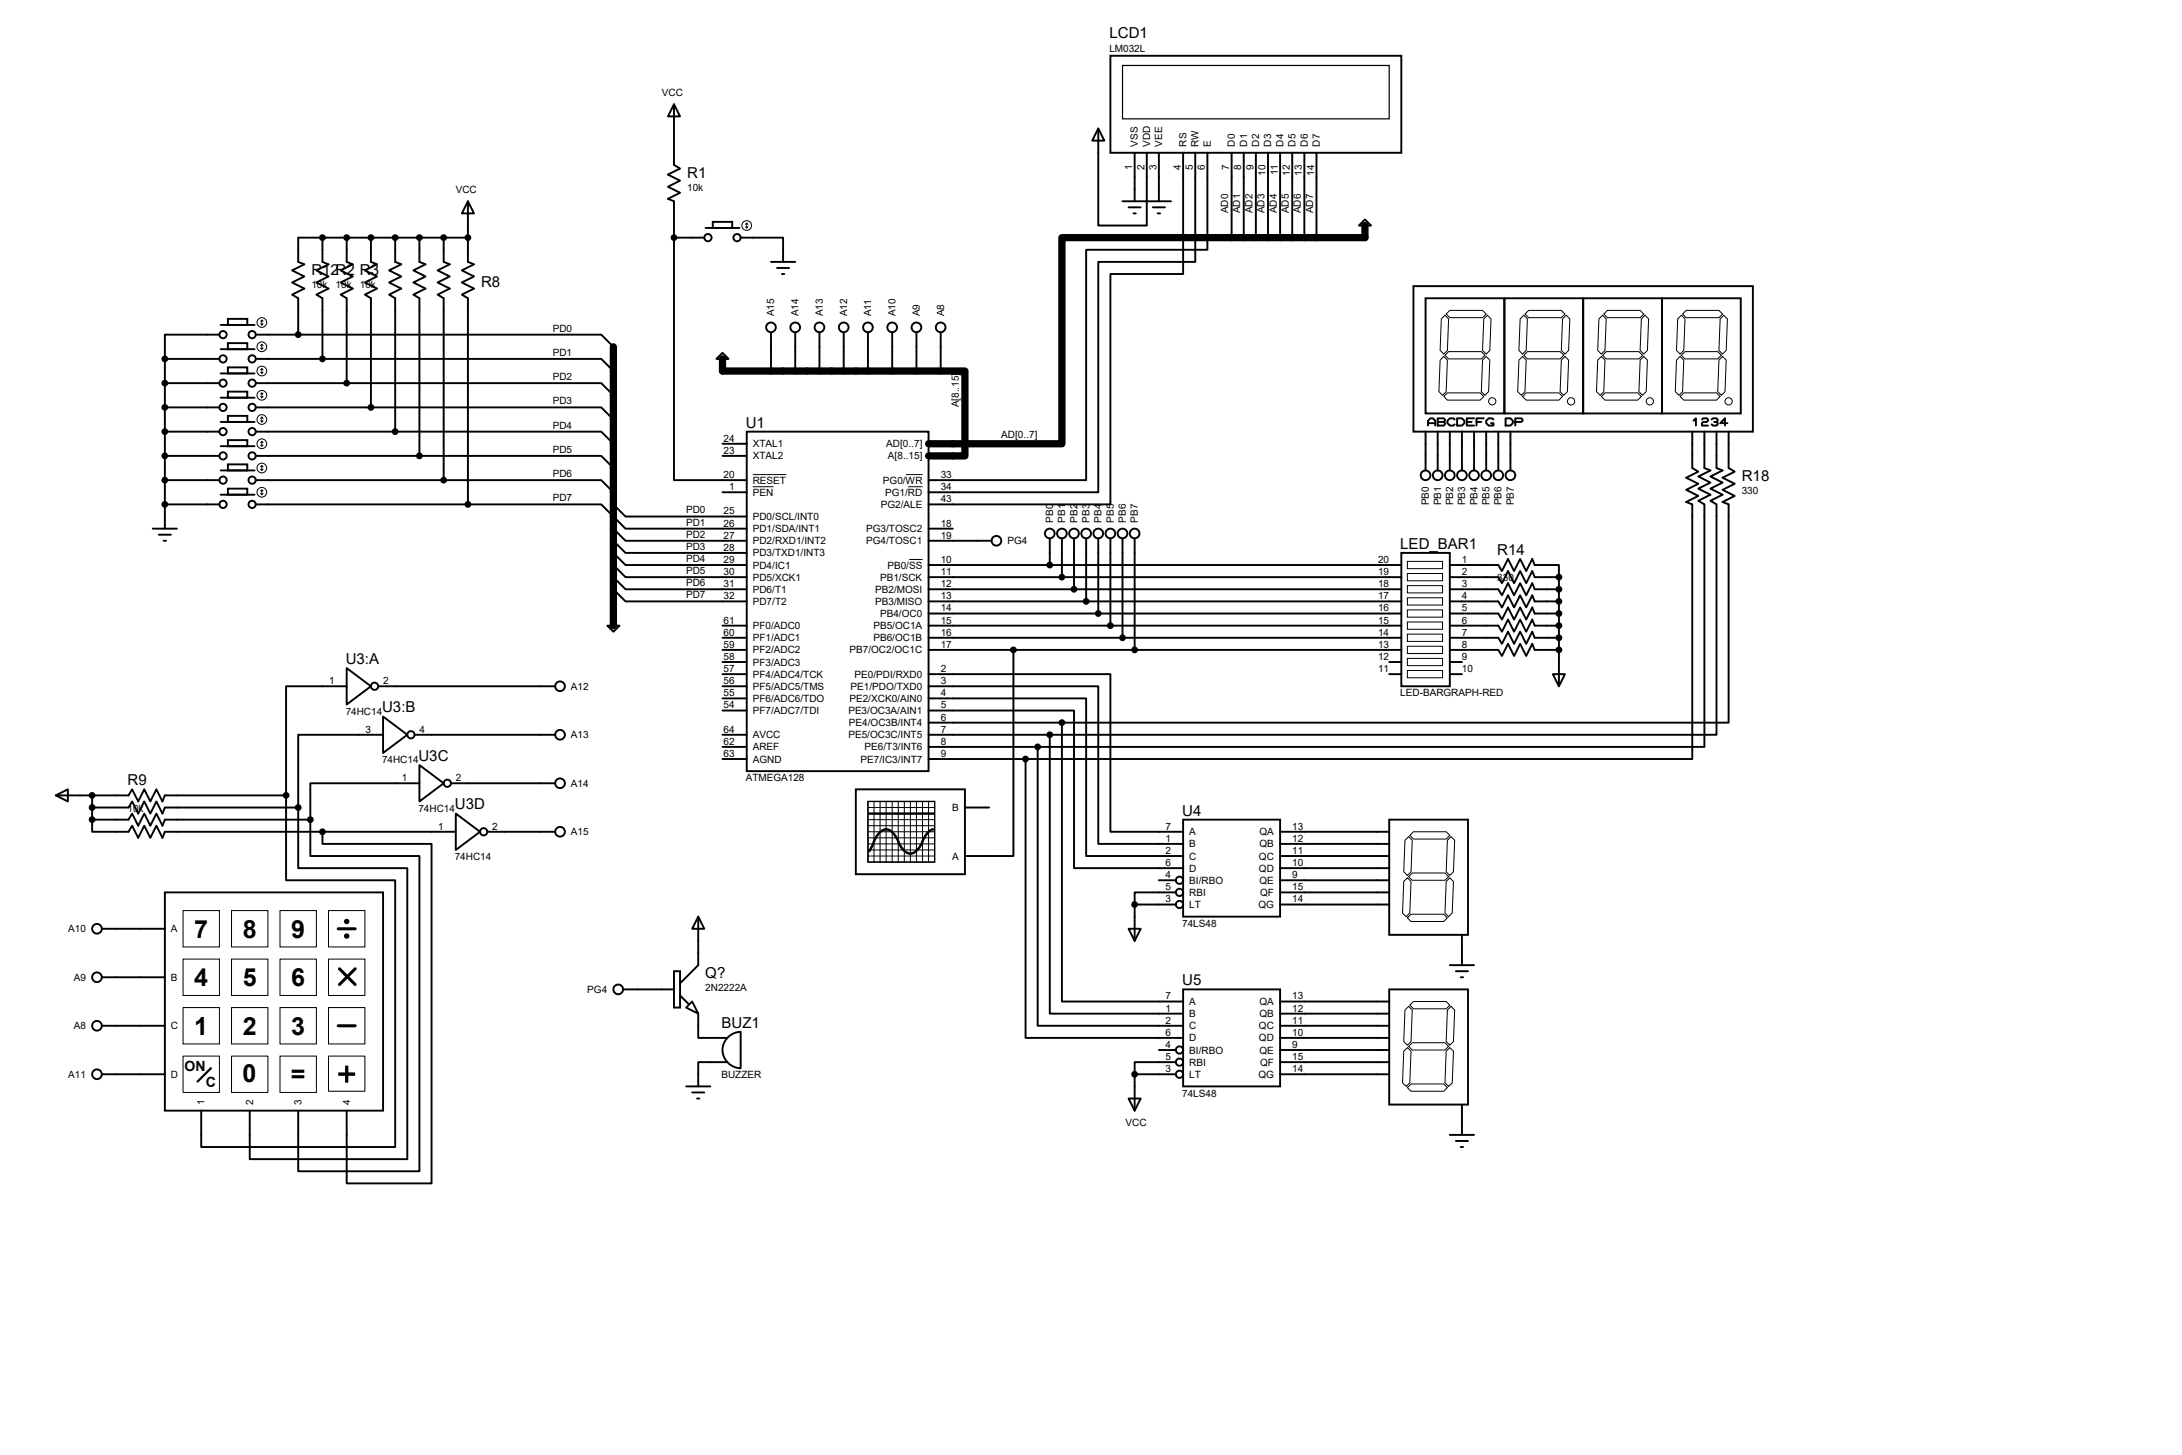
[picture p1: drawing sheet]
<svg xmlns="http://www.w3.org/2000/svg" width="457mm" height="305mm" viewBox="0 0 457 305" stroke-linecap="round" stroke-linejoin="round" font-family="sans-serif">
<path d="M286 47.2v2.6h-63.5v43.2h-27.9M128.5 72.6v58.5M151.4 75.2v2.5h50.8v17.8h-7.6" fill="none" stroke="#000" stroke-width="1.5"/>
<g fill="none" stroke="#000" stroke-width=".4">
<path d="M232.7 11.7h60.9v20.3h-60.9zM141.2 21.8l1.3 2.6h-2.5zM141.2 21.8v12.7l1.3 .8-2.5 1.3 2.5 1.2-2.5 1.3 2.5 1.3-2.5 1.3 1.2 .5v7.6M230.1 26.9v20.3h10.2v-15.2M230.1 26.9l1.3 2.6h-2.5zM237.7 32v10.2M242.8 32v10.2M247.9 32v25.4h-15.2v48.3h-38.1M250.4 32v22.9h-20.3v48.2h-35.5M253 32v20.3h-25.4v48.3h-33M258.1 32v17.8M260.6 32v17.8"/>
<path d="M263.1 32v17.8M265.7 32v17.8M268.2 32v17.8M270.8 32v17.8M273.3 32v17.8M275.8 32v17.8M67.6 49.8h-5.1v5.1l1.3 .5-2.6 1.2 2.6 1.3-2.6 1.3 2.6 1.3-2.6 1.2 1.3 .8v7.6M67.6 49.8h5M67.6 49.8v5.1l1.2 .5-2.5 1.2 2.5 1.3-2.5 1.3 2.5 1.3-2.5 1.2 1.3 .8v12.7M72.6 49.8v5.1l1.3 .5-2.5 1.2 2.5 1.3-2.5 1.3 2.5 1.3-2.5 1.2 1.2 .8v17.8M72.6 49.8h10.2M77.7 49.8v5.1l1.3 .5-2.5 1.2 2.5 1.3-2.5 1.3 2.5 1.3-2.5 1.2 1.2 .8v22.8"/>
<path d="M87.9 49.8v5.1l1.3 .5-2.6 1.2 2.6 1.3-2.6 1.3 2.6 1.3-2.6 1.2 1.3 .8v33M87.9 49.8h10.1M87.9 49.8h-5.1v5.1l1.3 .5-2.6 1.2 2.6 1.3-2.6 1.3 2.6 1.3-2.6 1.2 1.3 .8v27.9M93 49.8v5.1l1.2 .5-2.5 1.2 2.5 1.3-2.5 1.3 2.5 1.3-2.5 1.2 1.3 .8v38.1M98 42.2l1.3 2.5h-2.5zM98 42.2v12.7l1.3 .5-2.5 1.2 2.5 1.3-2.5 1.3 2.5 1.3-2.5 1.2 1.2 .8v43.2M141.2 49.8v50.8h15.3M147.6 49.8h-6.4M147.8 47.8h7.1M149.4 46.5h4v1.3h-4zM155.2 49.8h8.9v5.1M161.5 54.9h5.1"/>
<path d="M162.8 56.1h2.6M163.8 57.4h.5M236.5 43.4h2.5M237.5 44.7h.5M241.6 43.4h2.5M242.6 44.7h.5M245.4 42.2h-10.2M286 46l1.3 1.2h-2.6zM296.2 59.9h71.1v30.5h-71.1zM46 70.1h-11.5v5.1M46 75.2h-11.5v5.1M46.2 68.1h7.1"/>
<path d="M46.2 73.2h7.1M46.2 78.2h7.1M47.8 66.8h4v1.3h-4zM47.8 71.9h4v1.3h-4zM47.8 77h4v1.2h-4zM53.6 75.2h14M53.6 70.1h8.9M62.5 70.1h63.5l2.5 2.5M67.6 75.2h58.4l2.5 2.5M151.4 73.9l1.3 1.3h-2.6zM161.5 69.6v8.1M166.6 69.6v8.1"/>
<path d="M171.7 69.6v8.1M176.8 69.6v8.1M181.9 69.6v8.1M186.9 69.6v8.1M192 69.6v8.1M197.1 69.6v8.1M298.7 62.5h16.5v24.1h-16.5zM315.2 62.5h16.5v24.1h-16.5zM331.7 62.5h16.5v24.1h-16.5zM348.2 62.5h16.5v24.1h-16.5zM34.5 95.5h11.5M34.5 95.5v15.2"/>
<path d="M46 80.3h-11.5v5M46 85.3h-11.5v5.1M46 90.4h-11.5v5.1M46.2 88.4h7.1M46.2 83.3h7.1M46.2 93.5h7.1M46.2 98.6h7.1M47.8 82h4v1.3h-4zM47.8 87.1h4v1.3h-4zM47.8 92.2h4v1.3h-4zM47.8 97.3h4v1.3h-4zM53.6 95.5h34.3"/>
<path d="M53.6 85.3h24.1M53.6 90.4h29.2M53.6 80.3h19M72.6 80.3h53.4l2.5 2.5M77.7 85.3h48.3l2.5 2.6M82.8 90.4h43.2l2.5 2.6M87.9 95.5h38.1l2.5 2.5M151.4 95.5h5.1M151.4 93h5.1M156.5 90.4h38.1v71.1h-38.1zM298.7 90.4v8.2M299.2 89.2v-1.1l.5-.5h.5l.5 .5v1.1"/>
<path d="M299.2 88.6h1.5M301.2 87.6h1.3l.3 .3v.2l-.3 .3 .3 .2v.3l-.3 .3h-1.3zM301.2 88.4h1.3M301.2 90.4v8.2M303.8 90.4v8.2M304.8 87.9l-.3-.3h-.7l-.5 .5v.5l.5 .6h.7l.3-.3M305.3 87.6h1l.5 .5v.5l-.5 .6h-1zM306.3 90.4v8.2M307.3 88.4h1.1M308.9 87.6h-1.6v1.6h1.6M308.9 90.4v8.2M309.4 88.4h1"/>
<path d="M310.9 87.6h-1.5v1.6M311.4 90.4v8.2M312.9 87.9l-.2-.3h-.8l-.5 .5v.5l.5 .6h1v-.6h-.5M313.9 90.4v8.2M315.5 87.6h1l.5 .5v.5l-.5 .6h-1zM316.5 90.4v8.2M317.5 88.4h1.3l.2-.3v-.2l-.2-.3h-1.3v1.6M354.6 90.4v7.6l1.3 .8-2.6 1.3 2.6 1.2-2.6 1.3 2.6 1.3-2.6 1.3 1.3 .5v53.3h-139.7M354.8 88.1l.5-.5v1.6M356.6 87.9l.3-.3h.7l.3 .3v.2l-.3 .3h-.7l-.3 .2v.6h1.3M357.1 90.4v7.6l1.3 .6-2.5 1.2 2.5 1.3-2.5 1.3 2.5 1.2-2.5 1.3 1.2 .8v50.8h-139.7M358.6 87.9l.3-.3h.8l.2 .3v.2l-.2 .3 .2 .2v.3l-.2 .3h-.8l-.3-.3"/>
<path d="M359.2 88.4h.5M359.7 90.4v7.6l1.2 .6-2.5 1.2 2.5 1.3-2.5 1.3 2.5 1.2-2.5 1.3 1.3 .8v48.2h-139.7M362 88.6h-1.6l1-1v1.6M362.2 90.4v7.6l1.3 .8-2.6 1.3 2.6 1.2-2.6 1.3 2.6 1.3-2.6 1.3 1.3 .5v45.7h-139.7M32 110.7h5.1M33.3 112h2.5M34.3 113.3h.5M34.5 100.6h11.5M46 105.7h-11.5M46.2 103.6h7.1M47.8 102.4h4v1.2h-4zM53.6 105.7h44.4"/>
<path d="M53.6 100.6h39.4M93 100.6h33l2.5 2.5M98 105.7h28l5.1 5h25.4M128.5 105.7l2.6 2.5h25.4M128.5 110.7l2.6 2.6h25.4M128.5 113.3l2.6 2.5h25.4M128.5 115.8l2.6 2.6h25.4M128.5 118.4l2.6 2.5h25.4M151.4 103.1h5.1M194.6 113.3h13.2M194.6 118.4h99M194.6 110.7h5"/>
<path d="M220 112.8v5.6M222.5 112.8v8.1M225 112.8v10.6M227.6 112.8v13.2M230.1 112.8v15.7M232.7 112.8v18.3M235.2 112.8v20.8M237.7 112.8v23.3M293.6 115.8h10.2v28h-10.2zM303.8 118.4h10.1l.8 1.2 1.3-2.5 1.2 2.5 1.3-2.5 1.3 2.5 1.3-2.5 .5 1.3h5v2.5M72.6 140l5.1 3.8-5.1 3.8zM127.3 131.1h2.5l-1.3 1.2z"/>
<path d="M128.5 120.9l2.6 2.5h25.4M128.5 123.4l2.6 2.6h25.4M151.4 136.1h5.1M151.4 133.6h5.1M151.4 131.1h5.1M151.4 138.7h5.1M194.6 136.1h99M194.6 133.6h99M194.6 131.1h99M194.6 128.5h99M194.6 126h99M194.6 123.4h99"/>
<path d="M194.6 120.9h99M212.3 136.1v43.2h-10.1M291.1 138.7h2.5M303.8 120.9h10.1l.8 1.3 1.3-2.6 1.2 2.6 1.3-2.6 1.3 2.6 1.3-2.6 .5 1.3h5v2.5M303.8 123.4h10.1l.8 1.3 1.3-2.5 1.2 2.5 1.3-2.5 1.3 2.5 1.3-2.5 .5 1.2h5v2.6M303.8 126h10.1l.8 1.3 1.3-2.6 1.2 2.6 1.3-2.6 1.3 2.6 1.3-2.6 .5 1.3h5v2.5M303.8 128.5h10.1l.8 1.3 1.3-2.5 1.2 2.5 1.3-2.5 1.3 2.5 1.3-2.5 .5 1.2h5v2.6M303.8 131.1h10.1l.8 1.2 1.3-2.5 1.2 2.5 1.3-2.5 1.3 2.5 1.3-2.5 .5 1.3h5v2.5M303.8 133.6h10.1l.8 1.3 1.3-2.6 1.2 2.6 1.3-2.6 1.3 2.6 1.3-2.6 .5 1.3h5M303.8 136.1h10.1l.8 1.3 1.3-2.5 1.2 2.5 1.3-2.5 1.3 2.5 1.3-2.5 .5 1.2h5M303.8 138.7h2.5M326.6 133.6v10.2"/>
<path d="M72.6 143.8h-12.7v22.8M79.2 143.8h37.1M80.3 150.1l5 3.8-5 3.8zM80.3 153.9h-17.8v15.3M86.9 153.9h29.4M151.4 143.8h5.1M151.4 153.9h5.1M151.4 156.5h5.1M151.4 159h5.1M151.4 146.3h5.1M151.4 148.8h5.1M151.4 141.2h5.1"/>
<path d="M194.6 141.2h38.1v33h15.2M194.6 143.8h35.5v33h17.8M194.6 146.3h33v33h20.3M194.6 148.8h30.4v33.1h22.9M194.6 153.9h25.4M194.6 156.5h22.8M194.6 159h20.3M214.9 159v58.4h33M217.4 156.5v58.4h30.5M220 153.9v58.4h27.9M222.5 151.4h-27.9M222.5 151.4v58.4h25.4"/>
<path d="M291.1 141.2h2.5M303.8 141.2h2.5M325.4 141.2h2.5l-1.3 2.6zM11.7 166.6l2.5-1.2v2.5zM11.7 166.6h7.6v2.6M19.3 171.7v2.5h7.6l.8-1.2 1.3 2.5 1.2-2.5 1.3 2.5 1.3-2.5 1.2 2.5 .5-1.3h61M19.3 166.6h7.6l.8-1.2 1.3 2.5 1.2-2.5 1.3 2.5 1.3-2.5 1.2 2.5 .5-1.3h25.4M19.3 171.7h7.6l.8-1.3 1.3 2.6 1.2-2.6 1.3 2.6 1.3-2.6 1.2 2.6 .5-1.3h30.5M59.9 166.6v17.8h22.9v55.9h-40.6v-7.6M62.5 169.2v12.7h22.8v60.9h-33v-10.1M62.5 169.2h-28l-.5 1.2-1.2-2.5-1.3 2.5-1.3-2.5-1.2 2.5-1.3-2.5-.8 1.3h-7.6v2.5M65 171.7v7.6h22.9v66.1h-25.4v-12.7"/>
<path d="M67.6 174.2v2.6h22.8v71.1h-17.8v-15.2M87.9 160.3l5.1 3.8-5.1 3.8zM87.9 164.1h-22.9v7.6M94.5 164.1h21.8M95.5 170.4l5.1 3.8-5.1 3.9zM102.1 174.2h14.2M179.3 165.4h22.9v17.7h-22.9zM202.2 169.2h5.1M247.9 171.7h20.3v20.3h-20.3zM268.2 174.2h22.9M268.2 176.8h22.9M268.2 179.3h22.9"/>
<path d="M291.1 171.7h16.5v24.1h-16.5zM21.3 194.6h13.2M34.5 186.9h45.8v45.8h-45.8zM146.3 192l1.3 2.6h-2.6zM146.3 192v10.2l-3.8 3.8M236.5 194.6h2.5l-1.3 2.5zM237.7 189.5v7.6M242.8 184.4h3.6M246.4 186.9h-8.7v2.6M246.4 189.5h-8.7M268.2 181.9h22.9M268.2 184.4h22.9"/>
<path d="M268.2 186.9h22.9M268.2 189.5h22.9M306.3 195.8v6.4M21.3 214.9h13.2M21.3 204.7h13.2M130.6 207.3h10.6M141.2 203.5h1.3v7.6h-1.3zM142.5 208.5l1.8 1.8M143.8 211.1l1.2-1.3 1.3 2.5zM146.3 212.3v5.1h6.1M152.5 217.3a3.8 3.8 0 0 1 2.7-1.1v7.6a3.8 3.8 0 0 1-3.5-2.4 3.8 3.8 0 0 1 .8-4.1zM242.8 220h3.6"/>
<path d="M247.9 207.3h20.3v20.3h-20.3zM268.2 209.8h22.9M268.2 212.3h22.9M268.2 214.9h22.9M268.2 217.4h22.9M268.2 220h22.9M291.1 207.3h16.5v24.1h-16.5zM303.8 202.2h5.1M305.1 203.5h2.5M306.1 204.7h.5M21.3 225h13.2M143.8 227.6h5"/>
<path d="M145 228.9h2.6M146 230.1h.6M152.4 222.5h-6.1v5.1M236.5 230.1h2.5l-1.3 2.6zM237.7 225v7.7M246.4 222.5h-8.7v2.5M246.4 225h-8.7M268.2 222.5h22.9M268.2 225h22.9M303.8 237.7h5.1M305.1 239h2.5M306.3 231.4v6.3"/>
<path d="M306.1 240.3h.5"/>
<circle cx="148.3" cy="49.8" r=".76"/>
<circle cx="154.4" cy="49.8" r=".76"/>
<circle cx="46.7" cy="70.1" r=".76"/>
<circle cx="46.7" cy="75.2" r=".76"/>
<circle cx="52.8" cy="75.2" r=".76"/>
<circle cx="52.8" cy="70.1" r=".76"/>
<circle cx="161.5" cy="68.6" r="1.02"/>
<circle cx="166.6" cy="68.6" r="1.02"/>
<circle cx="171.7" cy="68.6" r="1.02"/>
<circle cx="176.8" cy="68.6" r="1.02"/>
<circle cx="181.9" cy="68.6" r="1.02"/>
<circle cx="186.9" cy="68.6" r="1.02"/>
<circle cx="192" cy="68.6" r="1.02"/>
<circle cx="197.1" cy="68.6" r="1.02"/>
<circle cx="46.7" cy="80.3" r=".76"/>
<circle cx="46.7" cy="90.4" r=".76"/>
<circle cx="46.7" cy="85.3" r=".76"/>
<circle cx="46.7" cy="95.5" r=".76"/>
<circle cx="52.8" cy="80.3" r=".76"/>
<circle cx="52.8" cy="90.4" r=".76"/>
<circle cx="52.8" cy="95.5" r=".76"/>
<circle cx="52.8" cy="85.3" r=".76"/>
<circle cx="298.7" cy="99.6" r="1.02"/>
<circle cx="301.2" cy="99.6" r="1.02"/>
<circle cx="303.8" cy="99.6" r="1.02"/>
<circle cx="306.3" cy="99.6" r="1.02"/>
<circle cx="308.9" cy="99.6" r="1.02"/>
<circle cx="311.4" cy="99.6" r="1.02"/>
<circle cx="313.9" cy="99.6" r="1.02"/>
<circle cx="316.5" cy="99.6" r="1.02"/>
<circle cx="46.7" cy="105.7" r=".76"/>
<circle cx="46.7" cy="100.6" r=".76"/>
<circle cx="52.8" cy="100.6" r=".76"/>
<circle cx="52.8" cy="105.7" r=".76"/>
<circle cx="208.8" cy="113.3" r="1.02"/>
<circle cx="220" cy="111.8" r="1.02"/>
<circle cx="222.5" cy="111.8" r="1.02"/>
<circle cx="225" cy="111.8" r="1.02"/>
<circle cx="227.6" cy="111.8" r="1.02"/>
<circle cx="230.1" cy="111.8" r="1.02"/>
<circle cx="232.7" cy="111.8" r="1.02"/>
<circle cx="235.2" cy="111.8" r="1.02"/>
<circle cx="237.7" cy="111.8" r="1.02"/>
<circle cx="78.5" cy="143.8" r=".76"/>
<circle cx="86.1" cy="153.9" r=".76"/>
<circle cx="117.3" cy="153.9" r="1.02"/>
<circle cx="117.3" cy="143.8" r="1.02"/>
<circle cx="93.7" cy="164.1" r=".76"/>
<circle cx="101.3" cy="174.2" r=".76"/>
<circle cx="117.3" cy="174.2" r="1.02"/>
<circle cx="117.3" cy="164.1" r="1.02"/>
<circle cx="20.3" cy="194.6" r="1.02"/>
<circle cx="247.1" cy="189.5" r=".76"/>
<circle cx="247.1" cy="184.4" r=".76"/>
<circle cx="247.1" cy="186.9" r=".76"/>
<circle cx="20.3" cy="204.7" r="1.02"/>
<circle cx="20.3" cy="214.9" r="1.02"/>
<circle cx="129.5" cy="207.3" r="1.02"/>
<circle cx="247.1" cy="220" r=".76"/>
<circle cx="20.3" cy="225" r="1.02"/>
<circle cx="247.1" cy="222.5" r=".76"/>
<circle cx="247.1" cy="225" r=".76"/>
</g>
<g fill="none" stroke="#000" stroke-width=".21">
<path d="M156.2 47l.3-.3 .2 .3M156.2 47.5l.3 .3M156.5 46.7v1.1M156.7 47.5l-.2 .3M54.6 67.3l.3-.2 .2 .2M54.6 72.4l.3-.3 .2 .3M54.6 77.5l.3-.3 .2 .3M54.6 67.8l.3 .3M54.6 72.9l.3 .3M54.6 78l.3 .2M54.9 67.1v1M54.9 72.1v1.1"/>
<path d="M54.9 77.2v1M55.1 67.8l-.2 .3M55.1 72.9l-.2 .3M55.1 78l-.2 .2M301.8 75.4l.7-.7 .8 .7-.3 6.6-.7 .8-.8-.8zM302 66.8l.8-.8 .7 .8-.2 6.6-.8 .8-.7-.8zM302.8 74.4l.7-.7h6.9l.8 .7-.8 .8h-6.9zM303 65.8l.8-.8h6.8l.8 .8-.8 .7h-6.8zM310.6 75.4l.8-.7 .8 .7-.3 6.6-.7 .8-.8-.8zM310.9 66.8l.8-.8 .7 .8-.2 6.6-.8 .8-.8-.8zM318.3 75.4l.7-.7 .8 .7-.3 6.6-.7 .8-.8-.8zM318.5 66.8l.8-.8 .7 .8-.2 6.6-.8 .8-.7-.8z"/>
<path d="M319.3 74.4l.7-.7h6.9l.8 .7-.8 .8h-6.9zM319.5 65.8l.8-.8h6.9l.7 .8-.7 .7h-6.9zM327.2 75.4l.7-.7 .8 .7-.3 6.6-.7 .8-.8-.8zM327.4 66.8l.8-.8 .7 .8-.2 6.6-.8 .8-.7-.8zM334.8 75.4l.7-.7 .8 .7-.3 6.6-.7 .8-.8-.8zM335 66.8l.8-.8 .8 .8-.3 6.6-.8 .8-.7-.8zM335.8 74.4l.8-.7h6.8l.8 .7-.8 .8h-6.8zM336 65.8l.8-.8h6.9l.7 .8-.7 .7h-6.9zM343.7 75.4l.7-.7 .8 .7-.3 6.6-.7 .8-.8-.8zM343.9 66.8l.8-.8 .7 .8-.2 6.6-.8 .8-.7-.8zM351.3 75.4l.7-.7 .8 .7-.2 6.6-.8 .8-.8-.8zM351.5 66.8l.8-.8 .8 .8-.3 6.6-.8 .8-.7-.8z"/>
<path d="M352.3 74.4l.8-.7h6.8l.8 .7-.8 .8h-6.8zM352.6 65.8l.7-.8h6.9l.7 .8-.7 .7h-6.9zM360.2 75.4l.7-.7 .8 .7-.3 6.6-.7 .8-.8-.8zM360.4 66.8l.8-.8 .7 .8-.2 6.6-.8 .8-.7-.8zM54.6 82.5l.3-.2 .2 .2M54.6 87.6l.3-.2 .2 .2M54.6 92.7l.3-.2 .2 .2M54.6 97.8l.3-.3 .2 .3M54.6 83.1l.3 .2M54.6 88.1l.3 .3M54.6 93.2l.3 .3M54.6 98.3l.3 .3"/>
<path d="M54.9 82.3v1M54.9 87.4v1M54.9 92.5v1M54.9 97.5v1.1M55.1 83.1l-.2 .2M55.1 88.1l-.2 .3M55.1 93.2l-.2 .3M55.1 98.3l-.2 .3M157.7 99.4h7.1M189.8 99.4h3.5M302.5 83.1l.8-.8h6.8l.8 .8-.8 .7h-6.8zM319 83.1l.8-.8h6.8l.8 .8-.8 .7h-6.8z"/>
<path d="M335.5 83.1l.8-.8h6.9l.7 .8-.7 .7h-6.9zM352 83.1l.8-.8h6.9l.7 .8-.7 .7h-6.9zM54.6 102.9l.3-.3 .2 .3M54.6 103.4l.3 .2M54.9 102.6v1M55.1 103.4l-.2 .2M157.7 102h4.4M190.3 102h3M190.5 117.2h2.8M294.9 117.6h7.4v1.5h-7.4zM294.9 120.1h7.4v1.6h-7.4zM294.9 122.7h7.4v1.5h-7.4z"/>
<path d="M294.9 125.2h7.4v1.5h-7.4zM294.9 127.8h7.4v1.5h-7.4zM294.9 130.3h7.4v1.5h-7.4zM294.9 132.8h7.4v1.6h-7.4zM294.9 135.4h7.4v1.5h-7.4zM294.9 137.9h7.4v1.5h-7.4zM294.9 140.5h7.4v1.5h-7.4zM181.9 179.3h13.9M181.9 178.1h13.9M181.9 176.8h13.9M181.9 175.5h13.9M181.9 174.2h13.9"/>
<path d="M181.9 173h13.9M181.9 171.7h13.9M181.9 170.4h13.9M181.9 169.2h13.9M183.2 167.9l-.1 12.7M184.4 167.9v12.7M185.7 167.9v12.7M187 167.9l-.1 12.7M188.2 167.9v12.7M189.5 167.9v12.7M190.8 167.9v12.7M192 167.9v12.7"/>
<path d="M193.3 167.9v12.7M194.6 167.9v12.7M294.4 176l.7-.7 .8 .7-.2 6.6-.8 .8-.8-.8zM295.4 175l.8-.8h6.8l.8 .8-.8 .8h-6.8zM303.3 176l.7-.7 .8 .7-.3 6.6-.7 .8-.8-.8zM38.4 190.8h7.6v7.6h-7.6zM48.5 190.8h7.6v7.6h-7.6zM58.7 190.8h7.6v7.6h-7.6zM68.8 190.8h7.7v7.6h-7.7zM294.1 184.7l.8-.8 .8 .8-.3 6.6-.8 .7-.7-.7zM294.9 192.3l.8-.8h6.8l.8 .8-.8 .7h-6.8zM295.1 183.6l.8-.7h6.9l.7 .7-.7 .8h-6.9z"/>
<path d="M303 184.7l.8-.8 .7 .8-.2 6.6-.8 .7-.7-.7zM38.4 200.9h7.6v7.6h-7.6zM38.4 211.1h7.6v7.6h-7.6zM48.5 200.9h7.6v7.6h-7.6zM48.5 211.1h7.6v7.6h-7.6zM58.7 200.9h7.6v7.6h-7.6zM58.7 211.1h7.6v7.6h-7.6zM68.8 200.9h7.7v7.6h-7.7zM68.8 211.1h7.7v7.6h-7.7zM294.4 211.6l.7-.8 .8 .8-.2 6.6-.8 .7-.8-.7zM295.1 219.2l.8-.8h6.9l.7 .8-.7 .8h-6.9zM295.4 210.6l.8-.8h6.8l.8 .8-.8 .7h-6.8z"/>
<path d="M303.3 211.6l.7-.8 .8 .8-.3 6.6-.7 .7-.8-.7zM38.4 221.2h7.6v7.7h-7.6zM48.5 221.2h7.6v7.7h-7.6zM58.7 221.2h7.6v7.7h-7.6zM68.8 221.2h7.7v7.4h-7.7zM294.1 220.2l.8-.7 .8 .7-.3 6.6-.8 .8-.7-.8zM294.9 227.8l.8-.7h6.8l.8 .7-.8 .8h-6.8zM303 220.2l.8-.7 .7 .7-.2 6.6-.8 .8-.7-.8z"/>
<circle cx="156.5" cy="47.2" r="1.02"/>
<circle cx="54.9" cy="77.7" r="1.02"/>
<circle cx="54.9" cy="72.6" r="1.02"/>
<circle cx="54.9" cy="67.6" r="1.02"/>
<circle cx="54.9" cy="87.9" r="1.02"/>
<circle cx="54.9" cy="93" r="1.02"/>
<circle cx="54.9" cy="98" r="1.02"/>
<circle cx="54.9" cy="82.8" r="1.02"/>
<circle cx="312.7" cy="84.1" r=".76"/>
<circle cx="329.2" cy="84.1" r=".76"/>
<circle cx="345.7" cy="84.1" r=".76"/>
<circle cx="362.2" cy="84.1" r=".76"/>
<circle cx="54.9" cy="103.1" r="1.02"/>
</g>
<path d="M235.2 13.7h55.9v11.2h-55.9zM181.9 167.9h13.9v12.7h-13.9z" fill="none" stroke="#000" stroke-width=".25"/>
<g fill="none" stroke="#000" stroke-width=".63">
<path d="M70.9 194.6h3.5M70.9 214.9h3.5M71.1 202.9l3.3 3.3M74.4 202.9l-3.3 3.3"/>
<circle cx="72.6" cy="196.1" r=".25"/>
<circle cx="72.6" cy="193" r=".25"/>
</g>
<path d="M70.9 224.7h1.4v-1.4h.7v1.4h1.4v.6h-1.4v1.5h-.7v-1.5h-1.4z" fill="#000"/>
<path d="M44.2 223.8l-2.8 2.8" fill="none" stroke="#000" stroke-width=".47"/>
<g fill="#000" stroke="#000" stroke-width=".4">
<circle cx="67.6" cy="49.8" r=".51"/>
<circle cx="72.6" cy="49.8" r=".51"/>
<circle cx="77.7" cy="49.8" r=".51"/>
<circle cx="82.8" cy="49.8" r=".51"/>
<circle cx="87.9" cy="49.8" r=".51"/>
<circle cx="93" cy="49.8" r=".51"/>
<circle cx="98" cy="49.8" r=".51"/>
<circle cx="141.2" cy="49.8" r=".51"/>
<circle cx="34.5" cy="75.2" r=".51"/>
<circle cx="62.5" cy="70.1" r=".51"/>
<circle cx="67.6" cy="75.2" r=".51"/>
<circle cx="34.5" cy="85.3" r=".51"/>
<circle cx="34.5" cy="90.4" r=".51"/>
<circle cx="34.5" cy="95.5" r=".51"/>
<circle cx="34.5" cy="80.3" r=".51"/>
<circle cx="72.6" cy="80.3" r=".51"/>
<circle cx="77.7" cy="85.3" r=".51"/>
<circle cx="82.8" cy="90.4" r=".51"/>
<circle cx="87.9" cy="95.5" r=".51"/>
<circle cx="34.5" cy="100.6" r=".51"/>
<circle cx="34.5" cy="105.7" r=".51"/>
<circle cx="93" cy="100.6" r=".51"/>
<circle cx="98" cy="105.7" r=".51"/>
<circle cx="220" cy="118.4" r=".51"/>
<circle cx="212.3" cy="136.1" r=".51"/>
<circle cx="222.5" cy="120.9" r=".51"/>
<circle cx="225" cy="123.4" r=".51"/>
<circle cx="227.6" cy="126" r=".51"/>
<circle cx="230.1" cy="128.5" r=".51"/>
<circle cx="232.7" cy="131.1" r=".51"/>
<circle cx="235.2" cy="133.6" r=".51"/>
<circle cx="237.7" cy="136.1" r=".51"/>
<circle cx="326.6" cy="123.4" r=".51"/>
<circle cx="326.6" cy="128.5" r=".51"/>
<circle cx="326.6" cy="120.9" r=".51"/>
<circle cx="326.6" cy="126" r=".51"/>
<circle cx="326.6" cy="133.6" r=".51"/>
<circle cx="326.6" cy="131.1" r=".51"/>
<circle cx="326.6" cy="136.1" r=".51"/>
<circle cx="214.9" cy="159" r=".51"/>
<circle cx="217.4" cy="156.5" r=".51"/>
<circle cx="220" cy="153.9" r=".51"/>
<circle cx="222.5" cy="151.4" r=".51"/>
<circle cx="19.3" cy="166.6" r=".51"/>
<circle cx="19.3" cy="169.2" r=".51"/>
<circle cx="19.3" cy="171.7" r=".51"/>
<circle cx="59.9" cy="166.6" r=".51"/>
<circle cx="62.5" cy="169.2" r=".51"/>
<circle cx="65" cy="171.7" r=".51"/>
<circle cx="67.6" cy="174.2" r=".51"/>
<circle cx="237.7" cy="189.5" r=".51"/>
<circle cx="237.7" cy="225" r=".51"/>
</g>
<path d="M182.1 170.4h13.5M195.6 173.7a4.1 4.1 0 0 0-2.5 3l-.2 .4a2.44 2.44 0 0 1-2.7 1.6 5.9 5.9 0 0 1-2.4-3.3 2.44 2.44 0 0 0-2.7-1.6 5.6 5.6 0 0 0-2.4 3.4l-.6 1.1" fill="none" stroke="#000" stroke-width=".51"/>
<g font-size="5.2">
<text x="40.7" y="196.5">7</text>
<text x="50.9" y="196.5">8</text>
<text x="61" y="196.5">9</text>
<text x="40.7" y="206.7">4</text>
<text x="50.9" y="206.7">5</text>
<text x="61" y="206.7">6</text>
<text x="40.7" y="216.8">1</text>
<text x="50.9" y="216.8">2</text>
<text x="61" y="216.8">3</text>
<text x="50.8" y="226.6">0</text>
<text x="60.9" y="227">=</text>
</g>
<g font-size="3.2">
<text x="232.5" y="8">LCD1</text>
<text x="144" y="37.2">R1</text>
<text x="65.2" y="57.5">R12R2 R3</text>
<text x="100.8" y="60">R8</text>
<text x="156.3" y="89.6">U1</text>
<text x="365" y="100.7">R18</text>
<text x="293.4" y="115">LED_BAR1</text>
<text x="313.7" y="116.2">R14</text>
<text x="72.4" y="139.1">U3:A</text>
<text x="80.1" y="149.2">U3:B</text>
<text x="87.7" y="159.4">U3C</text>
<text x="26.7" y="164.5">R9</text>
<text x="95.3" y="169.6">U3D</text>
<text x="247.7" y="170.8">U4</text>
<text x="147.8" y="204.8">Q?</text>
<text x="247.7" y="206.4">U5</text>
<text x="151.2" y="215.3">BUZ1</text>
</g>
<g font-size="2.9">
<text x="38.7" y="224.4">ON</text>
<text x="43.1" y="227.7">C</text>
</g>
<g font-size="2.1">
<text x="232.5" y="10.8">LM032L</text>
<text x="138.7" y="20">VCC</text>
<text x="237.2" y="35.7" transform="rotate(-90 237.2 35.7)">1</text>
<text x="238.4" y="30.7" transform="rotate(-90 238.4 30.7)">VSS</text>
<text x="239.8" y="35.7" transform="rotate(-90 239.8 35.7)">2</text>
<text x="241" y="30.7" transform="rotate(-90 241 30.7)">VDD</text>
<text x="242.3" y="35.7" transform="rotate(-90 242.3 35.7)">3</text>
<text x="243.5" y="30.7" transform="rotate(-90 243.5 30.7)">VEE</text>
<text x="247.4" y="35.7" transform="rotate(-90 247.4 35.7)">4</text>
<text x="248.6" y="30.7" transform="rotate(-90 248.6 30.7)">RS</text>
<text x="249.9" y="35.7" transform="rotate(-90 249.9 35.7)">5</text>
<text x="251.1" y="30.7" transform="rotate(-90 251.1 30.7)">RW</text>
<text x="252.5" y="35.7" transform="rotate(-90 252.5 35.7)">6</text>
<text x="253.7" y="30.7" transform="rotate(-90 253.7 30.7)">E</text>
<text x="257.6" y="35.7" transform="rotate(-90 257.6 35.7)">7</text>
<text x="258.8" y="30.7" transform="rotate(-90 258.8 30.7)">D0</text>
<text x="260.1" y="35.7" transform="rotate(-90 260.1 35.7)">8</text>
<text x="261.3" y="30.7" transform="rotate(-90 261.3 30.7)">D1</text>
<text x="262.6" y="35.7" transform="rotate(-90 262.6 35.7)">9</text>
<text x="263.8" y="30.7" transform="rotate(-90 263.8 30.7)">D2</text>
<text x="266.4" y="30.7" transform="rotate(-90 266.4 30.7)">D3</text>
<text x="268.9" y="30.7" transform="rotate(-90 268.9 30.7)">D4</text>
<text x="271.5" y="30.7" transform="rotate(-90 271.5 30.7)">D5</text>
<text x="274" y="30.7" transform="rotate(-90 274 30.7)">D6</text>
<text x="276.5" y="30.7" transform="rotate(-90 276.5 30.7)">D7</text>
<text x="95.5" y="40.4">VCC</text>
<text x="144" y="40">10k</text>
<text x="265.2" y="36.9" transform="rotate(-90 265.2 36.9)">10</text>
<text x="267.7" y="36.7" transform="rotate(-90 267.7 36.7)">11</text>
<text x="270.3" y="36.9" transform="rotate(-90 270.3 36.9)">12</text>
<text x="272.8" y="36.9" transform="rotate(-90 272.8 36.9)">13</text>
<text x="275.3" y="36.9" transform="rotate(-90 275.3 36.9)">14</text>
<text x="257.3" y="44.7" transform="rotate(-90 257.3 44.7)">AD0</text>
<text x="259.9" y="44.7" transform="rotate(-90 259.9 44.7)">AD1</text>
<text x="262.4" y="44.7" transform="rotate(-90 262.4 44.7)">AD2</text>
<text x="265" y="44.7" transform="rotate(-90 265 44.7)">AD3</text>
<text x="267.5" y="44.7" transform="rotate(-90 267.5 44.7)">AD4</text>
<text x="270" y="44.7" transform="rotate(-90 270 44.7)">AD5</text>
<text x="272.6" y="44.7" transform="rotate(-90 272.6 44.7)">AD6</text>
<text x="275.1" y="44.7" transform="rotate(-90 275.1 44.7)">AD7</text>
<text x="65.2" y="60.4">10k</text>
<text x="70.3" y="60.4">10k</text>
<text x="75.4" y="60.4">10k</text>
<text x="115.8" y="69.4">PD0</text>
<text x="162.2" y="66.3" transform="rotate(-90 162.2 66.3)">A15</text>
<text x="167.3" y="66.3" transform="rotate(-90 167.3 66.3)">A14</text>
<text x="172.4" y="66.3" transform="rotate(-90 172.4 66.3)">A13</text>
<text x="177.5" y="66.3" transform="rotate(-90 177.5 66.3)">A12</text>
<text x="182.6" y="66.3" transform="rotate(-90 182.6 66.3)">A11</text>
<text x="187.6" y="66.3" transform="rotate(-90 187.6 66.3)">A10</text>
<text x="192.7" y="66.3" transform="rotate(-90 192.7 66.3)">A9</text>
<text x="197.8" y="66.3" transform="rotate(-90 197.8 66.3)">A8</text>
<text x="115.8" y="74.5">PD1</text>
<text x="115.8" y="79.6">PD2</text>
<text x="115.8" y="84.7">PD3</text>
<text x="115.8" y="89.8">PD4</text>
<text x="200.9" y="85.3" transform="rotate(-90 200.9 85.3)">A[8..15]</text>
<text x="115.8" y="94.8">PD5</text>
<text x="151.6" y="92.5">24</text>
<text x="151.6" y="95.1">23</text>
<text x="157.7" y="93.7">XTAL1</text>
<text x="185.7" y="93.7">AD[0..7]</text>
<text x="209.8" y="91.8">AD[0..7]</text>
<text x="115.8" y="99.9">PD6</text>
<text x="151.6" y="100.1">20</text>
<text x="157.7" y="96.2">XTAL2</text>
<text x="157.7" y="101.3">RESET</text>
<text x="185" y="101.3">PG0/WR</text>
<text x="186.1" y="96.2">A[8..15]</text>
<text x="197.1" y="100.1">33</text>
<text x="115.8" y="105">PD7</text>
<text x="143.8" y="107.5">PD0</text>
<text x="151.6" y="107.8">25</text>
<text x="152.8" y="102.7">1</text>
<text x="157.7" y="103.9">PEN</text>
<text x="184.5" y="106.4">PG2/ALE</text>
<text x="185.5" y="103.9">PG1/RD</text>
<text x="197.1" y="102.7">34</text>
<text x="197.1" y="105.2">43</text>
<text x="299.4" y="105.8" transform="rotate(-90 299.4 105.8)">PB0</text>
<text x="301.9" y="105.8" transform="rotate(-90 301.9 105.8)">PB1</text>
<text x="304.5" y="105.8" transform="rotate(-90 304.5 105.8)">PB2</text>
<text x="307" y="105.8" transform="rotate(-90 307 105.8)">PB3</text>
<text x="309.6" y="105.8" transform="rotate(-90 309.6 105.8)">PB4</text>
<text x="312.1" y="105.8" transform="rotate(-90 312.1 105.8)">PB5</text>
<text x="314.6" y="105.8" transform="rotate(-90 314.6 105.8)">PB6</text>
<text x="317.2" y="105.8" transform="rotate(-90 317.2 105.8)">PB7</text>
<text x="365" y="103.5">330</text>
<text x="143.8" y="110.1">PD1</text>
<text x="143.8" y="112.6">PD2</text>
<text x="151.6" y="110.3">26</text>
<text x="151.6" y="112.8">27</text>
<text x="157.7" y="108.9">PD0/SCL/INT0</text>
<text x="157.7" y="111.5">PD1/SDA/INT1</text>
<text x="181.5" y="111.5">PG3/TOSC2</text>
<text x="197.1" y="112.8">19</text>
<text x="197.1" y="110.3">18</text>
<text x="220.7" y="109.5" transform="rotate(-90 220.7 109.5)">PB0</text>
<text x="223.2" y="109.5" transform="rotate(-90 223.2 109.5)">PB1</text>
<text x="225.7" y="109.5" transform="rotate(-90 225.7 109.5)">PB2</text>
<text x="228.3" y="109.5" transform="rotate(-90 228.3 109.5)">PB3</text>
<text x="230.8" y="109.5" transform="rotate(-90 230.8 109.5)">PB4</text>
<text x="233.4" y="109.5" transform="rotate(-90 233.4 109.5)">PB5</text>
<text x="235.9" y="109.5" transform="rotate(-90 235.9 109.5)">PB6</text>
<text x="238.4" y="109.5" transform="rotate(-90 238.4 109.5)">PB7</text>
<text x="143.8" y="115.2">PD3</text>
<text x="143.8" y="117.7">PD4</text>
<text x="151.6" y="115.4">28</text>
<text x="151.6" y="117.9">29</text>
<text x="157.7" y="114">PD2/RXD1/INT2</text>
<text x="157.7" y="116.6">PD3/TXD1/INT3</text>
<text x="157.7" y="119.1">PD4/IC1</text>
<text x="181.5" y="114">PG4/TOSC1</text>
<text x="185.9" y="119.1">PB0/SS</text>
<text x="197.1" y="117.9">10</text>
<text x="211.1" y="114">PG4</text>
<text x="288.8" y="117.9">20</text>
<text x="306.3" y="117.9">1</text>
<text x="143.8" y="120.2">PD5</text>
<text x="143.8" y="122.8">PD6</text>
<text x="143.8" y="125.3">PD7</text>
<text x="151.6" y="120.5">30</text>
<text x="151.6" y="123">31</text>
<text x="151.6" y="125.5">32</text>
<text x="157.7" y="121.6">PD5/XCK1</text>
<text x="157.7" y="124.2">PD6/T1</text>
<text x="183.4" y="124.2">PB2/MOSI</text>
<text x="184.4" y="121.6">PB1/SCK</text>
<text x="197.1" y="120.5">11</text>
<text x="197.1" y="123">12</text>
<text x="197.1" y="125.5">13</text>
<text x="288.8" y="120.5">19</text>
<text x="288.8" y="123">18</text>
<text x="288.8" y="125.5">17</text>
<text x="306.3" y="120.5">2</text>
<text x="306.3" y="123">3</text>
<text x="306.3" y="125.5">4</text>
<text x="313.7" y="121.8">330</text>
<text x="151.6" y="130.6">61</text>
<text x="157.7" y="126.7">PD7/T2</text>
<text x="157.7" y="131.8">PF0/ADC0</text>
<text x="183" y="131.8">PB5/OC1A</text>
<text x="183.4" y="126.7">PB3/MISO</text>
<text x="184.4" y="129.3">PB4/OC0</text>
<text x="197.1" y="128.1">14</text>
<text x="197.1" y="130.6">15</text>
<text x="288.8" y="128.1">16</text>
<text x="288.8" y="130.6">15</text>
<text x="306.3" y="128.1">5</text>
<text x="306.3" y="130.6">6</text>
<text x="151.6" y="133.2">60</text>
<text x="151.6" y="135.7">59</text>
<text x="157.7" y="134.3">PF1/ADC1</text>
<text x="157.7" y="136.9">PF2/ADC2</text>
<text x="178" y="136.9">PB7/OC2/OC1C</text>
<text x="183" y="134.3">PB6/OC1B</text>
<text x="197.1" y="135.7">17</text>
<text x="197.1" y="133.2">16</text>
<text x="288.8" y="133.2">14</text>
<text x="288.8" y="135.7">13</text>
<text x="306.3" y="133.2">7</text>
<text x="306.3" y="135.7">8</text>
<text x="68.9" y="143.3">1</text>
<text x="80.3" y="143.3">2</text>
<text x="151.6" y="138.2">58</text>
<text x="151.6" y="140.8">57</text>
<text x="151.6" y="143.3">56</text>
<text x="157.7" y="139.4">PF3/ADC3</text>
<text x="157.7" y="142">PF4/ADC4/TCK</text>
<text x="179" y="142">PE0/PDI/RXD0</text>
<text x="197.1" y="143.3">3</text>
<text x="197.1" y="140.8">2</text>
<text x="288.8" y="138.2">12</text>
<text x="288.8" y="140.8">11</text>
<text x="306.3" y="138.2">9</text>
<text x="306.3" y="140.8">10</text>
<text x="72.4" y="149.7">74HC14</text>
<text x="119.6" y="144.5">A12</text>
<text x="151.6" y="145.9">55</text>
<text x="151.6" y="148.4">54</text>
<text x="157.7" y="144.5">PF5/ADC5/TMS</text>
<text x="157.7" y="147">PF6/ADC6/TDO</text>
<text x="157.7" y="149.6">PF7/ADC7/TDI</text>
<text x="177.8" y="149.6">PE3/OC3A/AIN1</text>
<text x="178" y="147">PE2/XCK0/AIN0</text>
<text x="178.2" y="144.5">PE1/PDO/TXD0</text>
<text x="197.1" y="148.4">5</text>
<text x="197.1" y="145.9">4</text>
<text x="293.4" y="145.9">LED-BARGRAPH-RED</text>
<text x="76.6" y="153.5">3</text>
<text x="87.9" y="153.5">4</text>
<text x="119.6" y="154.7">A13</text>
<text x="151.6" y="153.5">64</text>
<text x="157.7" y="154.7">AVCC</text>
<text x="177.8" y="154.7">PE5/OC3C/INT5</text>
<text x="177.9" y="152.1">PE4/OC3B/INT4</text>
<text x="197.1" y="153.5">7</text>
<text x="197.1" y="150.9">6</text>
<text x="80.1" y="159.9">74HC14</text>
<text x="151.6" y="156">62</text>
<text x="151.6" y="158.6">63</text>
<text x="157.7" y="157.2">AREF</text>
<text x="157.7" y="159.7">AGND</text>
<text x="180.3" y="159.7">PE7/IC3/INT7</text>
<text x="181.1" y="157.2">PE6/T3/INT6</text>
<text x="197.1" y="158.6">9</text>
<text x="197.1" y="156">8</text>
<text x="84.2" y="163.6">1</text>
<text x="95.5" y="163.6">2</text>
<text x="119.6" y="164.8">A14</text>
<text x="156.3" y="163.7">ATMEGA128</text>
<text x="26.7" y="170">10k</text>
<text x="87.7" y="170">74HC14</text>
<text x="91.8" y="173.8">1</text>
<text x="103.1" y="173.8">2</text>
<text x="199.5" y="169.9">B</text>
<text x="244.2" y="173.8">7</text>
<text x="270.8" y="173.8">13</text>
<text x="119.6" y="175">A15</text>
<text x="244.2" y="176.3">1</text>
<text x="244.2" y="178.9">2</text>
<text x="249.2" y="175">A</text>
<text x="249.2" y="177.5">B</text>
<text x="263.9" y="175">QA</text>
<text x="263.9" y="177.5">QB</text>
<text x="270.8" y="176.3">12</text>
<text x="270.8" y="178.9">11</text>
<text x="95.3" y="180.2">74HC14</text>
<text x="199.5" y="180.1">A</text>
<text x="244.2" y="181.4">6</text>
<text x="244.2" y="184">4</text>
<text x="249.2" y="180.1">C</text>
<text x="249.2" y="182.6">D</text>
<text x="249.2" y="185.1">BI/RBO</text>
<text x="263.8" y="180.1">QC</text>
<text x="263.8" y="182.6">QD</text>
<text x="263.9" y="185.1">QE</text>
<text x="270.8" y="181.4">10</text>
<text x="270.8" y="184">9</text>
<text x="244.2" y="186.5">5</text>
<text x="244.2" y="189">3</text>
<text x="249.2" y="187.7">RBI</text>
<text x="249.2" y="190.2">LT</text>
<text x="263.7" y="190.2">QG</text>
<text x="264" y="187.7">QF</text>
<text x="270.8" y="186.5">15</text>
<text x="270.8" y="189">14</text>
<text x="14.3" y="195.3">A10</text>
<text x="35.8" y="195.3">A</text>
<text x="247.7" y="194.1">74LS48</text>
<text x="15.5" y="205.5">A9</text>
<text x="35.8" y="205.5">B</text>
<text x="123" y="208">PG4</text>
<text x="147.8" y="207.7">2N2222A</text>
<text x="244.2" y="209.4">7</text>
<text x="270.8" y="209.4">13</text>
<text x="15.5" y="215.6">A8</text>
<text x="35.8" y="215.6">C</text>
<text x="244.2" y="211.9">1</text>
<text x="244.2" y="214.4">2</text>
<text x="249.2" y="210.5">A</text>
<text x="249.2" y="213.1">B</text>
<text x="249.2" y="215.6">C</text>
<text x="263.8" y="215.6">QC</text>
<text x="263.9" y="210.5">QA</text>
<text x="263.9" y="213.1">QB</text>
<text x="270.8" y="211.9">12</text>
<text x="270.8" y="214.4">11</text>
<text x="244.2" y="217">6</text>
<text x="244.2" y="219.5">4</text>
<text x="249.2" y="218.2">D</text>
<text x="249.2" y="220.7">BI/RBO</text>
<text x="263.8" y="218.2">QD</text>
<text x="263.9" y="220.7">QE</text>
<text x="270.8" y="217">10</text>
<text x="270.8" y="219.5">9</text>
<text x="14.3" y="225.8">A11</text>
<text x="35.8" y="225.8">D</text>
<text x="151.2" y="225.9">BUZZER</text>
<text x="244.2" y="222.1">5</text>
<text x="244.2" y="224.6">3</text>
<text x="249.2" y="223.2">RBI</text>
<text x="249.2" y="225.8">LT</text>
<text x="263.7" y="225.8">QG</text>
<text x="264" y="223.2">QF</text>
<text x="270.8" y="222.1">15</text>
<text x="270.8" y="224.6">14</text>
<text x="42.9" y="231.4" transform="rotate(-90 42.9 231.4)">1</text>
<text x="53" y="231.4" transform="rotate(-90 53 231.4)">2</text>
<text x="63.2" y="231.4" transform="rotate(-90 63.2 231.4)">3</text>
<text x="73.3" y="231.4" transform="rotate(-90 73.3 231.4)">4</text>
<text x="247.7" y="229.7">74LS48</text>
<text x="235.8" y="235.9">VCC</text>
</g>
</svg>
